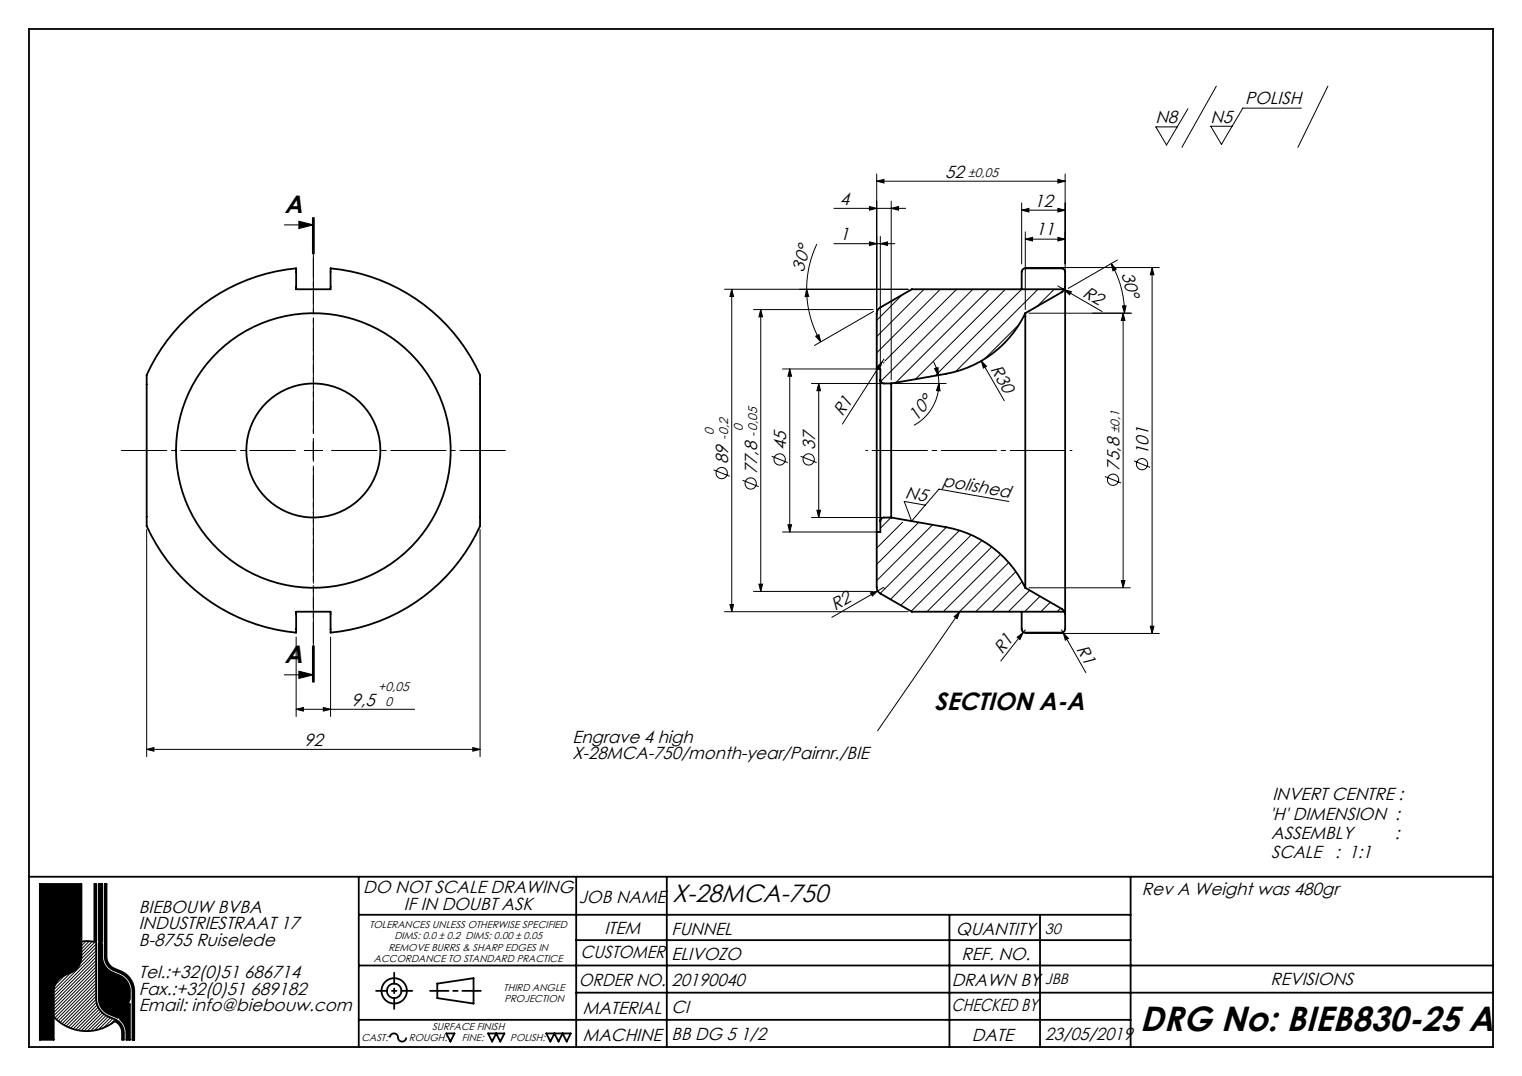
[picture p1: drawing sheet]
<svg xmlns="http://www.w3.org/2000/svg" width="420mm" height="297mm" viewBox="0 0 420 297" stroke-linecap="round" stroke-linejoin="round" font-family="sans-serif">
<g fill="none" stroke="#000" stroke-width=".28">
<path d="M327.8 30l-5.9 10-2.9-5h5.9M335.6 23.8l-9.5 16.9M359.1 29.8h-16.1l-5.9 10-3-5h5.9M366.4 23.8l-8.2 16.9M230.1 57.5h19.8M239.9 57l2 .5-2 .5zM241.9 50l2-.5v1zM241.9 48v52.8M241.9 50h52M245.9 57.5l2-.5v1zM245.9 55.5v49.3M281.9 58l2-.5v1z"/>
<path d="M281.9 56v16.8M281.9 58h12M291.9 49.5l2 .5-2 .5zM291.9 57.5l2 .5-2 .5zM293.9 48v31.1M78.5 62.1h8M82.5 61.1l4 1-4 1zM86.2 60.1v10M86.5 60.1v10M86.7 60.1v10M199.9 79.8h50.7M201.9 79.8l.5 2h-1z"/>
<path d="M201.9 79.8v89M222.6 79.8l.6 2-1 .1zM222.6 79.8a29 29 0 0 0 3.9 14.6M225.4 67.4a29 29 0 0 0-2.8 12.4M230.1 67.3h16.8M239.9 66.8l2 .5-2 .5zM242.9 67.3l2-.5v1zM242.9 65.3v35.5M255 79.8l-13.1 13.1M259.5 79.8l-17.6 17.6M264 79.8l-19.8 19.9M268.5 79.8l-25.5 25.5"/>
<path d="M273 79.8l-25.8 25.8M277.4 79.8l-24.8 24.9M281.9 79.8l-23.8 23.9M282.9 66l2-.5v1zM282.9 73.8h37M282.9 64v21.4M282.9 66h11M286.4 79.8l-22.7 22.8M290.9 79.8l-4.7 4.7M291.9 78.9l12.2 7.1M291.9 65.5l2 .5-2 .5zM293.7 79.9l1.9 .6-.5 .9z"/>
<path d="M306.6 72.8l1.4 1.5-.9 .5zM306.6 72.8a27.4 27.4 0 0 1 3.7 13.6M308.4 71.8l-13.6 7.8M317.9 73.8l.5 2h-1zM317.9 73.8v101M207.9 85.4h33M209.9 85.4l.5 2h-1zM209.9 85.4v77.8M225.1 92.8l.9-.4 .5 2zM241.1 85.9l-16.3 9.5M243.9 99.1l-11.4 17.9M249 81.4l-7.1 7"/>
<path d="M257.6 99.8l.8 1.8 .5 2M270.8 99.6l1.4 1.5-.8 .5zM270.8 99.6l6.3 11M281.3 89.5l-9.5 9.4M283.9 86.4h28.4M309.7 84.5l1-.1-.4 2zM309.9 86.4l.5 2h-1zM309.9 86.4v75.8M215.9 101.8h26M217.9 101.8l.5 2h-1zM217.9 101.8v45M223.9 105.8h21"/>
<path d="M225.9 105.8l.5 2h-1zM225.9 105.8v37M241.9 101.4l1.5-1.5-.7 2zM243.7 100.1h.1M246.9 105.8h14.2M257.9 101.8l1-.3v2.1zM258.9 103.6l.2 2.2M259.1 105.8l.3 2.1-1-.1zM259.1 105.8a13.1 13.1 0 0 1-6.9 11.6M84 124.3h5M86.5 121.8v5M196.9 129.7l4.5 1.8"/>
<path d="M204.9 132.6l4.5 1.7M212.9 125.9l4.5 1.8M220.9 125.9l4.5 1.8M278.4 138.4l-19.3-3.4-7.5 8.8-2.1-5.4 5.8 1M304.9 131.5l4.5 1.8M312.9 127.2l4.5 1.8M40.5 146.2v62.6M132.5 146.2v62.6M215.9 146.8h26M217.4 144.8h1l-.5 2zM223.9 142.8h21M225.4 140.8h1l-.5 2z"/>
<path d="M245.9 142.8l-3 3M249.1 144.2l-7.2 7.1M253.5 144.2l-11.6 11.6M257.3 144.9l-15.4 15.4M261.2 145.5l-18.1 18.1M264.8 146.4l-19.1 19M268 147.7l-19.4 19.4M271 149.2l-19.6 19.5M273.7 151l-17.9 17.8M276.1 153l-15.8 15.8M278.4 155.3l-13.6 13.5M280.3 157.8l-11 11"/>
<path d="M81.7 175.8v22M86.2 178.3v10M86.5 178.3v10M86.7 178.3v10zM91.2 175.8v22M199.9 168.8h50.7M201.4 166.8h1l-.5 2zM207.9 163.2h33M209.4 161.2h1l-.5 2zM240.2 163.7l2-.6-1.5 1.4zM243.9 162.1l-14.4 8.3M263.3 170.2l1.5-1.4-.7 2z"/>
<path d="M264.8 168.8l-22.6 32.9M280.7 175.9l1.6-1.3-.8 1.9zM282.1 160.5l-8.3 8.3M282.9 173.8l-6.7 8.6M282.9 174.8h37M283.9 162.2h28M284.1 163l-5.8 5.8M287 164.6l-4.3 4.2M289.8 166.2l-2.6 2.6M292.7 167.9l-1 .9M292.9 173.8l6.8 11.9M293.4 174.7l1.4 1.5-.8 .5z"/>
<path d="M309.4 160.2h1l-.5 2zM317.4 172.8h1l-.5 2zM78.5 186.3h8M81.7 195.8l2-.5v1zM81.7 195.8h32.7M82.5 185.3l4 1-4 1zM89.2 195.3l2 .5-2 .5zM40.5 206.8l2-.5v1zM40.5 206.8h92M130.5 206.3l2 .5-2 .5zM22.5 259.9v4.2a4.8 4.8 0 0 1-3 4.4l-1.7 .7a4.8 4.8 0 0 0-3 4.4v7.1M22.8 259.8l-.3 .4"/>
<path d="M23.8 259.8l-1.3 1.3M24.6 259.8l-2.1 2.2M25.5 259.9l-3 3M26.1 244h.1M26.5 247.1l-.4 .5M26.5 248l-.4 .5M26.5 248.9l-.4 .5M26.5 249.8l-.4 .5M26.5 250.7l-.4 .5M26.5 251.6l-.4 .5M26.5 252.5l-.4 .5M26.5 253.4l-.4 .5"/>
<path d="M26.5 254.3l-.4 .5M26.5 255.2l-.4 .5M26.5 256.1l-.4 .5M26.5 257l-.4 .5M26.5 257.9l-.4 .5M26.5 258.8l-.4 .5M26.5 259.7l-4 4.1M26.5 244.4l-.4 .5M26.5 245.3l-.4 .5M26.5 246.2l-.4 .5M29.4 244.3l-.5 .4M29.4 245.2l-.5 .4"/>
<path d="M29.4 246.1l-.5 .4M29.4 247l-.5 .4M29.4 247.8l-.5 .5M29.4 248.7l-.5 .5M29.4 249.6l-.5 .5M29.4 250.5l-.5 .5M29.4 251.4l-.5 .5M29.4 252.3l-.5 .5M29.4 253.2l-.5 .5M29.4 254.1l-.5 .5M29.4 255l-.5 .5M29.4 255.9l-.5 .5"/>
<path d="M29.4 256.8l-.5 .5M29.4 257.7l-.5 .5M29.4 258.6l-.5 .5M29.4 259.5l-.5 .5M18 269.1l-2.9 2.9M19.6 268.5l-4.8 4.7M26.5 260.6l-4.1 4.1M26.5 261.5l-4.4 4.4M26.5 262.4l-11.7 11.7M26.5 263.3l-11.7 11.7M26.5 264.2l-11.7 11.7M26.5 265.1l-11.7 11.7"/>
<path d="M26.5 266l-11.7 11.7M26.5 266.9l-11.7 11.7M26.5 267.8l-11.7 11.7M26.5 268.7l-11.7 11.7M26.5 269.6l-11.4 11.4M26.5 270.5l-10.9 10.9M26.5 271.4l-10.4 10.4M26.5 272.3l-9.9 9.9M26.5 273.2l-9.4 9.4M26.5 275l-8.3 8.2M26.5 274.1l-8.8 8.8M26.5 275.9l-7.7 7.6"/>
<path d="M26.6 276.6l-7.1 7.2M26.8 277.3l-6.6 6.7M27.1 278l-6.2 6.2M27.4 278.6l-5.8 5.8M27.8 279.1l-5.4 5.4M28.2 279.5l-5 5.1M28.7 279.9l-4.6 4.7M29.4 260.4l-.5 .5M29.4 261.3l-.5 .5M29.4 262.2l-.5 .5M29.4 263.1l-.5 .5M29.4 264l-.5 .5"/>
<path d="M29.5 264.8l-.4 .4M29.7 265.5l-.4 .4M30 266.1l-.3 .3M30.4 266.6l-.3 .3M30.9 267l-.3 .3M31.5 267.3l-.4 .4M32.1 267.6l-.4 .4M32.7 267.9l-.3 .3M33.4 268.1l-.4 .4M34 268.4l-.4 .4M34.5 268.8l-.3 .3M35 269.2l-.3 .3"/>
<path d="M35.5 269.6l-.4 .3M35.9 270.1l-.4 .3M36.2 270.6l-.3 .4M36.5 271.2l-.3 .4M36.8 271.9l-.4 .4M37 272.6l-.5 .4M37 273.4l-.4 .5M37 274.3l-.4 .5M37 275.2l-.4 .5M37 276.1l-.4 .5M37 277l-.4 .5M37 277.9l-.4 .5"/>
<path d="M37 278.8l-.4 .5M37 279.7l-.4 .5M29.3 280.3l-4.3 4.3M29.9 280.6l-3.9 3.8M30.5 280.9l-3.3 3.3M31.1 281.1l-2.5 2.6M31.8 281.4l-1.4 1.4M32.4 281.7l-.4 .4M32.9 282.1l-.4 .3M33.3 282.6l-.3 .3M33.7 283.1l-.4 .4M33.9 283.7l-.3 .4"/>
<path d="M34.1 284.4l-.4 .5M34.2 285.3l-.5 .5M34.2 286.2l-.5 .5M37 280.6l-.4 .5M37 281.5l-.4 .5M37 282.4l-.4 .5M37 283.3l-.4 .5M37 284.2l-.4 .5M37 285.1l-.4 .5M37 286l-.4 .5M37 286.9l-.1 .1"/>
<circle cx="199.2" cy="130.6" r="1.56"/>
<circle cx="207.2" cy="133.4" r="1.56"/>
<circle cx="215.2" cy="126.8" r="1.56"/>
<circle cx="223.2" cy="126.8" r="1.56"/>
<circle cx="307.2" cy="132.4" r="1.56"/>
<circle cx="315.2" cy="128.1" r="1.56"/>
</g>
<g fill="none" stroke="#000" stroke-width=".5">
<path d="M8 8h404v281h-404zM293.7 79.8l-.8 .9-10 5.7M293.9 79.2l-.1 .6h-42.2l-8.7 5.1a2 2 0 0 0-1 1.7v15.2M293.9 79.2v90.3M293.9 79.2v-4.3a1 1 0 0 0-1-.8h-10l-.5 .1-.5 .9v4.7M51.8 87.7a50.5 50.5 0 0 1 29.9-13.6v5.7h9.5v-5.7a50.1 50.1 0 0 1 41.3 29.6v41.3a50.1 50.1 0 0 1-41.3 29.6v-5.8h-9.5v5.8a50.2 50.2 0 0 1-41.2-29.6v-41.3a47.5 47.5 0 0 1 11.3-16zM282.9 86.4v75.8M282.9 86.4a30 30 0 0 1-21.9 16.8l-15.1 2.6M241.9 101.8v45M241.9 101.8h1v3M242.9 104.8a1 1 0 0 0 1 1h2M242.9 104.8v39"/>
<path d="M245.9 105.8v37M241.9 146.8v15.3a2 2 0 0 0 1 1.7l8.7 5h42.2l.1 .7M242.9 143.8v3h-1M245.9 142.8l15.1 2.7a30 30 0 0 1 21.9 16.7M245.9 142.8h-2a1 1 0 0 0-1 1M281.9 168.8l.1 5.1 .3 .5 .6 .2h10.3l.7-.7v-4.4M282.9 162.2l10 5.8 .8 .8M8 242h404M11 244h11.5v15.4a12.9 12.9 0 0 0-10.8 8.6 12.9 12.9 0 0 0 3.1 13.4v5.6h-3.8zM22.5 259.9a12.4 12.4 0 0 0-10.3 8 12.4 12.4 0 0 0 2.6 12.8M22.5 259.8l3.5 .2v-16h.5v31.5a5.5 5.5 0 0 0 3.4 5.1l1.8 .7a4.1 4.1 0 0 1 2.5 3.8v1.9h-.5v-2.2l-.3-1.1-.8-1.2-.9-.6a12.4 12.4 0 0 1-16.9-1.2M22.5 259.8v4.3a4.8 4.8 0 0 1-3 4.4l-1.7 .7a4.8 4.8 0 0 0-3 4.4v7.1"/>
<path d="M27.2 244h1v16l-1-.3zM28.9 244h.5v20.6l.4 1.1 .8 1.1 2.8 1.3a6 6 0 0 1 3.6 5.5v13.4h-.4v-13.4a5.5 5.5 0 0 0-3.4-5l-1.8-.8a4.1 4.1 0 0 1-2.5-3.7zM99 242v47M99 252.5h213M159 242v47M159 259.5h153M184 242v47M262 252.5v36.5M287 252.5v36.5M312 242v47M27.2 260.2l1 .3v3.6a4.8 4.8 0 0 0 2.9 4.4l1.8 .7a4.8 4.8 0 0 1 2.9 4.4 6.4 6.4 0 0 1-.7 4l-1.1 1.8-1.4 1.6-2.4-1.1a4.8 4.8 0 0 1-3-4.4zM35.8 277.1v9.9h-.9v-2.2l-.3-1.2-.5-1.2-1.1-1.1 1.6-2z"/>
<path d="M99 266.5h313M120.7 271.5l10-1.5v7l-10-1.5zM159 274h253M99 281.5h213M107.6 286.4a1.16 1.16 0 0 1 1.3-1.1 1.16 1.16 0 0 1 1 1.4 1.13 1.13 0 0 0 1.2 .8 1.13 1.13 0 0 0 1-1.1M123.2 285.2h2.2l-1.1 2.3zM134.7 285.2h4.5l-1.1 2.3-1.2-2.3-1.1 2.3zM150.7 285.2h6.8l-1.1 2.3-1.2-2.3-1.1 2.3-1.1-2.3-1.1 2.3z"/>
<circle cx="86.5" cy="124.3" r="37.9"/>
<circle cx="86.5" cy="124.3" r="18.5"/>
<circle cx="108.8" cy="273.5" r="2"/>
<circle cx="108.8" cy="273.5" r="3.5"/>
</g>
<path d="M118.7 273.5h14" fill="none" stroke="#000" stroke-width=".5" stroke-dasharray="6.3 1.3 1.3 1.3" stroke-dashoffset="1.3"/>
<path d="M103.8 273.5h10M108.8 278.5v-10" fill="none" stroke="#000" stroke-width=".5" stroke-dasharray="6.3 1.3 1.3 1.3" stroke-dashoffset="3.3"/>
<path d="M11 244v28.2a12.9 12.9 0 0 1 11.5-12.8v-15.4zM11 272.2v14.8h3.8v-5.6a12.9 12.9 0 0 1-3.8-9.2zM27.2 244v15.7l1 .3v-16zM27.2 260.2l.2 16.4 .6 1.5 1 1.1 3.5 1.7a1.41 1.41 0 0 0 1.1-.9 12.4 12.4 0 0 0 2.2-4.4l-.1-2.9-.8-1.9-1.4-1.3-3.3-1.6-1.4-1.5-.6-1.9v-4zM35.8 277.1l-.9 1.8-1.3 1.8a.59 .59 0 0 0-.5 .7 .59 .59 0 0 0 .6 .5l.6 1 .4 1 .2 3.1h.9zM15.2 263.3a12.4 12.4 0 0 0-.4 17.4v-7.2l.3-1.5 .6-1.1 .8-.9 3.7-1.9 1.6-1.6 .6-2 .1-4.6-2.2 .4-1.5 .6-1.9 1z" fill-rule="evenodd" fill="#000"/>
<path d="M86.5 60.1v128.2" fill="none" stroke="#000" stroke-width=".28" stroke-dasharray="6.3 1.3 1.3 1.3"/>
<path d="M295.8 124.3h-56.9" fill="none" stroke="#000" stroke-width=".28" stroke-dasharray="15.2 1.3 1.3 1.3" stroke-dashoffset="-1.8"/>
<path d="M86.5 119.3v-48M81.5 124.3h-48M86.5 129.3v48M91.5 124.3h48" fill="none" stroke="#000" stroke-width=".28" stroke-dasharray="15.2 1.3 1.3 1.3" stroke-dashoffset="2.7"/>
<g fill="#000">
<path d="M293.7 79.9l1.9 .6-.5 .9zM241.9 101.4l1.5-1.5-.7 2zM270.8 99.6l1.4 1.5-.8 .5zM240.2 163.7l2-.6-1.5 1.4zM263.3 170.2l1.5-1.4-.7 2zM280.7 175.9l1.6-1.3-.8 1.9zM293.4 174.7l1.4 1.5-.8 .5z"/>
<path d="M291.9 49.5l2 .5-2 .5zM241.9 50l2-.5v1zM291.9 57.5l2 .5-2 .5zM281.9 58l2-.5v1zM245.9 57.5l2-.5v1zM239.9 57l2 .5-2 .5z"/>
<path d="M82.5 61.1l4 1-4 1zM82.5 185.3l4 1-4 1z"/>
<path d="M282.9 66l2-.5v1zM291.9 65.5l2 .5-2 .5zM239.9 66.8l2 .5-2 .5zM242.9 67.3l2-.5v1z"/>
<path d="M306.6 72.8l.5 2 .9-.5zM309.7 84.5l.6 1.9 .4-2z"/>
<path d="M225.1 92.8l1.4 1.6-.5-2zM222.6 79.8l-.4 2.1 1-.1z"/>
<path d="M257.9 101.8l1 1.8v-2.1zM259.1 105.8l-.7 2 1 .1z"/>
<path d="M309.4 160.2h1l-.5 2zM309.9 86.4l.5 2h-1zM225.4 140.8h1l-.5 2zM225.9 105.8l.5 2h-1z"/>
<path d="M317.4 172.8h1l-.5 2zM317.9 73.8l.5 2h-1zM201.4 166.8h1l-.5 2zM201.9 79.8l.5 2h-1zM209.4 161.2h1l-.5 2zM209.9 85.4l.5 2h-1zM217.4 144.8h1l-.5 2zM217.9 101.8l.5 2h-1z"/>
<path d="M81.7 195.8l2-.5v1zM89.2 195.3l2 .5-2 .5z"/>
<path d="M40.5 206.8l2-.5v1zM130.5 206.3l2 .5-2 .5z"/>
</g>
<text font-size="9.7" x="314.5" y="284.7">DRG No: BIEB830-25 A</text>
<g font-size="6.9">
<text x="78.5" y="58.9">A</text>
<text x="78.5" y="183.1">A</text>
<text x="257.8" y="195.9">SECTION A-A</text>
<text x="185.6" y="248.9">X-28MCA-750</text>
</g>
<g font-size="4.8">
<text x="343.6" y="28.8">POLISH</text>
<text x="318.9" y="34">N8</text>
<text x="334" y="33.8">N5</text>
<text x="260.8" y="49">52</text>
<text x="231.7" y="56.5">4</text>
<text x="285.4" y="57">12</text>
<text x="285.9" y="65">11</text>
<text x="231.7" y="66.3">1</text>
<text x="221.7" y="75.2" transform="rotate(-75 221.7 75.2)">30°</text>
<text x="309.4" y="75.7" transform="rotate(75 309.4 75.7)">30°</text>
<text x="298.6" y="81.7" transform="rotate(30 298.6 81.7)">R2</text>
<text x="273.2" y="101.8" transform="rotate(60 273.2 101.8)">R30</text>
<text x="232.5" y="115.2" transform="rotate(-57 232.5 115.2)">R1</text>
<text x="252.9" y="116.4" transform="rotate(-50 252.9 116.4)">10°</text>
<text x="216.9" y="124.3" transform="rotate(-90 216.9 124.3)">45</text>
<text x="224.9" y="124.3" transform="rotate(-90 224.9 124.3)">37</text>
<text x="316.9" y="125.6" transform="rotate(-90 316.9 125.6)">101</text>
<text x="200.9" y="128.1" transform="rotate(-90 200.9 128.1)">89</text>
<text x="208.9" y="130.9" transform="rotate(-90 208.9 130.9)">77,8</text>
<text x="308.9" y="129.9" transform="rotate(-90 308.9 129.9)">75,8</text>
<text x="249.6" y="137.4" transform="rotate(10 249.6 137.4)">N5</text>
<text x="259.9" y="134.1" transform="rotate(10 259.9 134.1)">polished</text>
<text x="230.4" y="168.8" transform="rotate(-30 230.4 168.8)">R2</text>
<text x="297" y="179.2" transform="rotate(60 297 179.2)">R1</text>
<text x="276.5" y="180.7" transform="rotate(-52 276.5 180.7)">R1</text>
<text x="97" y="194.8">9,5</text>
<text x="83.9" y="205.8">92</text>
<text x="158" y="205.1">Engrave 4 high</text>
<text x="158" y="209.6">X-28MCA-750/month-year/Pairnr./BIE</text>
<text x="351.1" y="220.9">INVERT CENTRE :</text>
<text x="350.4" y="226.5">'H' DIMENSION :</text>
<text x="350.8" y="231.6">ASSEMBLY</text>
<text x="384.9" y="231.6">:</text>
<text x="350.8" y="236.8">SCALE</text>
<text x="368.4" y="236.8">: 1:1</text>
<text x="38.3" y="251.9">BIEBOUW BVBA</text>
<text x="100.3" y="246.6">DO NOT SCALE DRAWING</text>
<text x="111.5" y="251.1">IF IN DOUBT ASK</text>
<text x="159.7" y="249.4">JOB NAME</text>
<text x="315.1" y="247">Rev A Weight was 480gr</text>
<text x="38.3" y="256.5">INDUSTRIESTRAAT 17</text>
<text x="166.8" y="257.8">ITEM</text>
<text x="38.3" y="261">B-8755 Ruiselede</text>
<text x="185.3" y="258.1">FUNNEL</text>
<text x="263.8" y="258.2">QUANTITY</text>
<text x="160.2" y="264.5">CUSTOMER</text>
<text x="185.3" y="264.9">ELIVOZO</text>
<text x="265.3" y="265">REF. NO.</text>
<text x="38.3" y="270">Tel.:+32(0)51 686714</text>
<text x="38.3" y="274.6">Fax.:+32(0)51 689182</text>
<text x="159.8" y="272.1">ORDER NO.</text>
<text x="185.3" y="272.1">20190040</text>
<text x="262.6" y="272.1">DRAWN BY</text>
<text x="350.6" y="271.7">REVISIONS</text>
<text x="38.3" y="279.1">Email: info@biebouw.com</text>
<text x="160.9" y="279.8">MATERIAL</text>
<text x="185.3" y="279.7">CI</text>
<text x="262.6" y="279.1">CHECKED BY</text>
<text x="160.8" y="287.2">MACHINE</text>
<text x="185.3" y="287.1">BB DG 5 1/2</text>
<text x="268.2" y="287.3">DATE</text>
<text x="288.3" y="287.2">23/05/2019</text>
</g>
<g font-size="4.1">
<text x="288.4" y="257.8">30</text>
<text x="288.3" y="271.7">JBB</text>
</g>
<g font-size="3.5">
<text x="267.2" y="49">±0,05</text>
<text x="205" y="119" transform="rotate(-90 205 119)">0</text>
<text x="308.9" y="119.6" transform="rotate(-90 308.9 119.6)">±0,1</text>
<text x="197" y="120" transform="rotate(-90 197 120)">0</text>
<text x="200.9" y="121.6" transform="rotate(-90 200.9 121.6)">-0,2</text>
<text x="208.9" y="120.5" transform="rotate(-90 208.9 120.5)">-0,05</text>
<text x="104.4" y="190.8">+0,05</text>
<text x="106.4" y="194.8">0</text>
</g>
<g font-size="2.8">
<text x="102" y="256.1">TOLERANCES UNLESS OTHERWISE SPECIFIED</text>
<text x="107.2" y="262.5">REMOVE BURRS &amp; SHARP EDGES IN</text>
<text x="108.8" y="259.1">DIMS: 0.0 ± 0.2 DIMS: 0.00 ± 0.05</text>
<text x="103.2" y="265.5">ACCORDANCE TO STANDARD PRACTICE</text>
<text x="139" y="273.5">THIRD ANGLE</text>
<text x="139.2" y="276.5">PROJECTION</text>
<text x="99.7" y="287.3">CAST:</text>
<text x="112.8" y="287.3">ROUGH:</text>
<text x="119.3" y="284.4">SURFACE FINISH</text>
<text x="127.5" y="287.3">FINE:</text>
<text x="140.8" y="287.3">POLISH:</text>
</g>
</svg>
